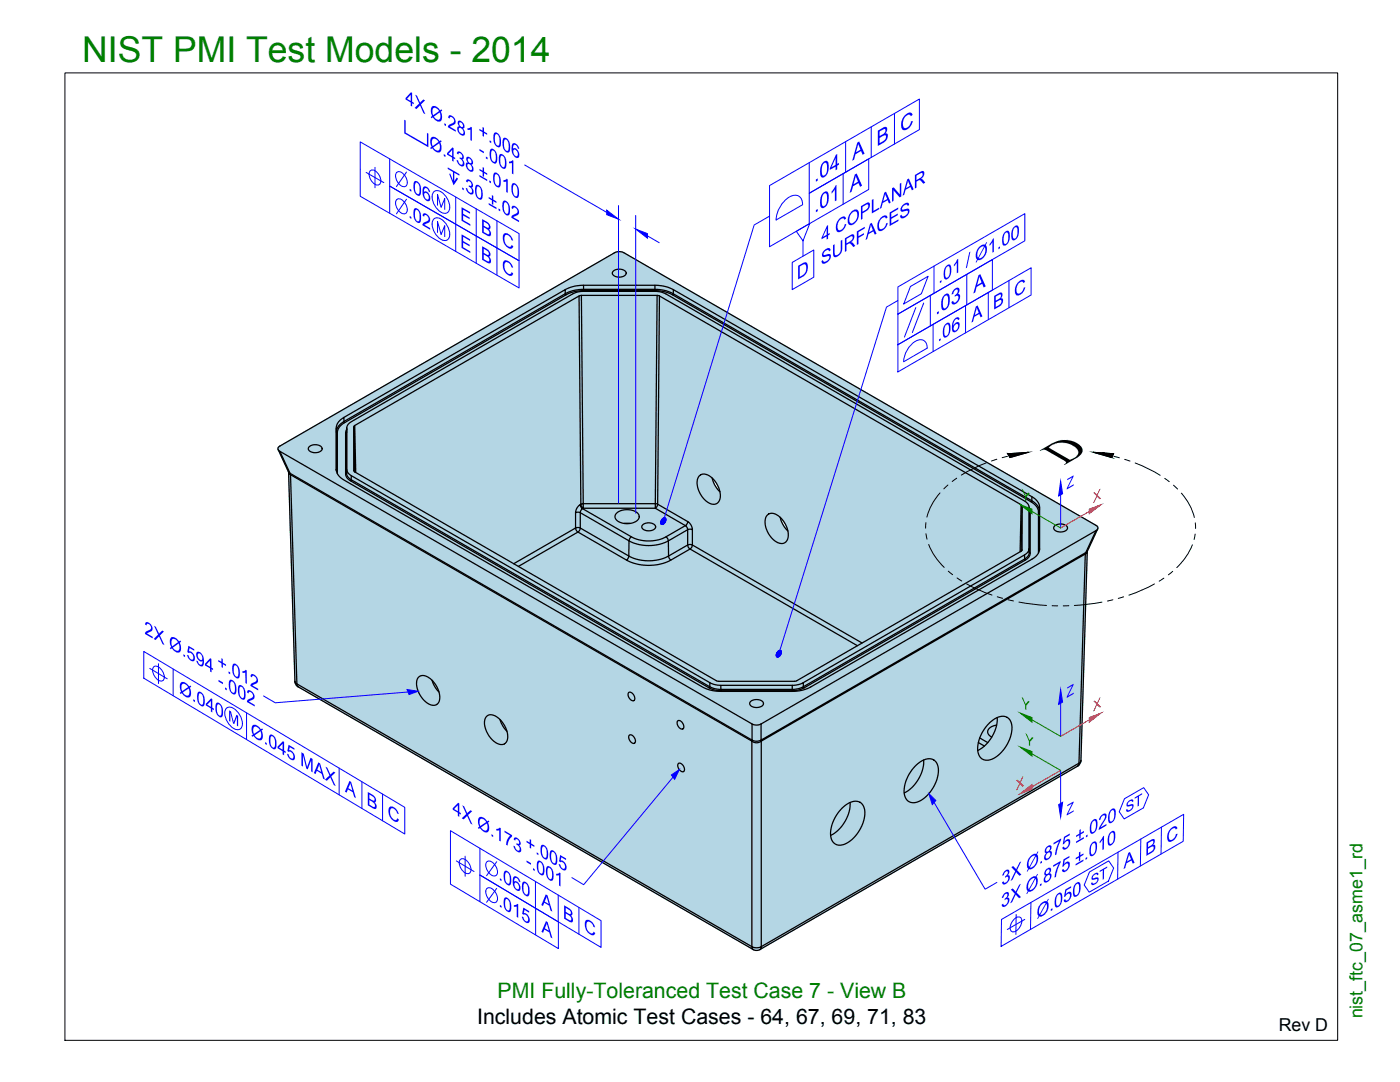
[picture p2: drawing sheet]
<svg xmlns="http://www.w3.org/2000/svg" width="279mm" height="216mm" viewBox="0 0 279 216" stroke-linecap="round" stroke-linejoin="round" font-family="sans-serif">
<!-- layer: Hat -->
<g fill="#b4d6e4" stroke="#b4d6e4" stroke-width=".2">
<path d="M150.8 189.6h.4z"/>
<path d="M123.5 50.2h.3zM123.4 50.2h.4z"/>
<path d="M123.4 50.2h.5zM123.3 50.2h.6z"/>
<path d="M123.3 50.2h.7zM123.2 50.2h.8z"/>
<path d="M123.2 50.2l.9 .1zM123.1 50.3h1z"/>
<path d="M123.1 50.3h1.1zM123 50.3h1.2z"/>
<path d="M123 50.3h1.3zM122.9 50.3h1.4z"/>
<path d="M122.9 50.3l1.5 .1zM122.8 50.4h1.6z"/>
<path d="M122.8 50.4h1.7zM122.7 50.4h1.8z"/>
<path d="M122.7 50.4l68.6 38.6-66.8-38.6zM55.9 89l66.8-38.6 68.6 38.6z"/>
<path d="M55.9 89l135.5 .1zM55.8 89.1h135.6z"/>
<path d="M55.8 89.1h135.7zM55.7 89.1h135.8z"/>
<path d="M55.7 89.1l135.9 .1zM55.6 89.2h136z"/>
<path d="M55.6 89.2h136.1zM55.6 89.2h136.1z"/>
<path d="M55.6 89.2l136.2 .1zM55.6 89.2l136.2 .1z"/>
<path d="M55.5 89.3h136.4zM55.5 89.3h136.4z"/>
<path d="M55.5 89.3l136.5 .1zM55.5 89.3l136.5 .1z"/>
<path d="M55.5 89.4l136.6 .1zM55.5 89.4l136.6 .1z"/>
<path d="M55.5 89.5h136.7zM55.5 89.5h136.7z"/>
<path d="M55.5 89.5l136.8 .1zM55.5 89.5l136.8 .1z"/>
<path d="M55.5 89.6l137 .1zM55.5 89.6l137 .1z"/>
<path d="M55.5 89.7h137.1zM55.5 89.7h137.1z"/>
<path d="M55.5 89.7l144.8 4.5-7.7-4.5zM55.5 89.7l144.8 4.5h-142.7z"/>
<path d="M57.6 94.2l144.8 1.2-2.1-1.2zM57.6 94.2l144.8 1.2h-144.8z"/>
<path d="M142.1 95.4l60.5 .1-.2-.1zM142.1 95.4l60.5 .1h-60.3z"/>
<path d="M57.6 95.4l84.6 .1-.1-.1zM57.6 95.4l84.6 .1h-84.6z"/>
<path d="M142.3 95.5l60.5 .1-.2-.1zM142.3 95.5l60.5 .1h-60.4z"/>
<path d="M57.6 95.5l84.6 .2v-.2zM57.6 95.5l84.6 .2h-84.6z"/>
<path d="M142.4 95.6l60.6 .2-.2-.2zM142.4 95.6l60.6 .2h-60.5z"/>
<path d="M57.6 95.7l84.7 .2-.1-.2zM57.6 95.7l84.7 .2h-84.7z"/>
<path d="M142.5 95.8l60.8 .1-.3-.1zM142.5 95.8l60.8 .1h-60.7z"/>
<path d="M142.6 95.9l60.9 .1-.2-.1zM142.6 95.9l60.9 .1h-60.8z"/>
<path d="M57.6 95.9l84.7 .2v-.2zM57.6 95.9l84.7 .2h-84.6z"/>
<path d="M142.7 96l61.1 .2-.3-.2zM142.7 96l61.1 .2h-61z"/>
<path d="M57.7 96.1l84.7 .1-.1-.1zM57.7 96.1l84.7 .1h-84.7z"/>
<path d="M142.8 96.2l61.2 .1-.2-.1zM142.8 96.2l61.2 .1h-61.1z"/>
<path d="M57.7 96.2l84.8 .2-.1-.2zM57.7 96.2l84.8 .2h-84.8z"/>
<path d="M142.9 96.3l61.4 .2-.3-.2zM142.9 96.3l61.4 .2h-61.3z"/>
<path d="M57.7 96.4l84.8 .2v-.2zM57.7 96.4l84.8 .2h-84.8z"/>
<path d="M143 96.5l61.5 .1-.2-.1zM143 96.5l61.5 .1h-61.4z"/>
<path d="M57.7 96.6l84.9 .1-.1-.1zM57.7 96.6l84.9 .1h-84.9z"/>
<path d="M143.1 96.6l61.7 .2-.3-.2zM143.1 96.6l61.7 .2h-61.6z"/>
<path d="M57.7 96.7l85 .2-.1-.2zM57.7 96.7l85 .2h-85z"/>
<path d="M143.2 96.8l61.9 .2-.3-.2zM143.2 96.8l61.9 .2h-61.8z"/>
<path d="M57.7 96.9l85.1 .1-.1-.1zM57.7 96.9l85.1 .1h-85.1z"/>
<path d="M143.3 97l62.1 .1-.3-.1zM143.3 97l62.1 .1h-62z"/>
<path d="M57.7 97l85.2 .2-.1-.2zM57.7 97l85.2 .2h-85.2z"/>
<path d="M143.4 97.1l62.3 .2-.3-.2zM143.4 97.1l62.3 .2h-62.3z"/>
<path d="M57.7 97.2l85.3 .1-.1-.1zM57.7 97.2l85.3 .1h-85.3z"/>
<path d="M143.4 97.3l62.6 .2-.3-.2zM143.4 97.3l62.6 .2h-62.5z"/>
<path d="M57.7 97.3l85.4 .2-.1-.2zM57.7 97.3l85.4 .2h-85.4z"/>
<path d="M57.7 97.5l85.5 .1-.1-.1zM57.7 97.5l85.5 .1h-85.5z"/>
<path d="M143.5 97.5l62.8 .1-.3-.1zM143.5 97.5l62.8 .1h-62.8z"/>
<path d="M57.7 97.6l85.6 .2-.1-.2zM57.7 97.6l85.6 .2h-85.6z"/>
<path d="M143.5 97.6l63.1 .2-.3-.2zM143.5 97.6l63.1 .2h-63z"/>
<path d="M57.7 97.8l85.7 .1-.1-.1zM57.7 97.8l85.7 .1h-85.7z"/>
<path d="M143.6 97.8l63.3 .2-.3-.2zM143.6 97.8l63.3 .2h-63.3z"/>
<path d="M57.7 97.9l85.9 .1-.2-.1zM57.7 97.9l85.9 .1h-85.9z"/>
<path d="M143.6 98l63.5 .1-.2-.1zM143.6 98l63.5 .1h-63.4z"/>
<path d="M57.7 98l86 .1-.1-.1zM57.7 98l86 .1h-86z"/>
<path d="M57.7 98.1l158.2 5.1-8.8-5.1zM57.7 98.1l158.2 5.1h-158z"/>
<path d="M155.7 103.2l60.4 .1-.2-.1zM155.7 103.2l60.4 .1h-60.3z"/>
<path d="M57.9 103.2l97.8 .2v-.2zM57.9 103.2l97.8 .2h-97.8z"/>
<path d="M155.8 103.3l60.6 .2-.3-.2zM155.8 103.3l60.6 .2h-60.5z"/>
<path d="M57.9 103.4l97.9 .2-.1-.2zM57.9 103.4l97.9 .2h-97.9z"/>
<path d="M155.9 103.5l60.7 .1-.2-.1zM155.9 103.5l60.7 .1h-60.5z"/>
<path d="M57.9 103.6l97.9 .1v-.1zM57.9 103.6l97.9 .1h-97.9z"/>
<path d="M156.1 103.6l60.7 .1-.2-.1zM156.1 103.6l60.7 .1h-60.6z"/>
<path d="M156.2 103.7l60.9 .2-.3-.2zM156.2 103.7l60.9 .2h-60.8z"/>
<path d="M57.9 103.7l98 .2-.1-.2zM57.9 103.7l98 .2h-98z"/>
<path d="M156.3 103.9l61 .1-.2-.1zM156.3 103.9l61 .1h-60.9z"/>
<path d="M57.9 103.9l98 .2v-.2zM57.9 103.9l98 .2h-98z"/>
<path d="M156.4 104l61.2 .2-.3-.2zM156.4 104l61.2 .2h-61.1z"/>
<path d="M57.9 104.1l98.1 .1-.1-.1zM57.9 104.1l98.1 .1h-98.1z"/>
<path d="M156.5 104.2l61.3 .1-.2-.1zM156.5 104.2l61.3 .1h-61.2z"/>
<path d="M57.9 104.2l98.2 .2-.1-.2zM57.9 104.2l98.2 .2h-98.2z"/>
<path d="M156.6 104.3l61.5 .2-.3-.2zM156.6 104.3l61.5 .2h-61.4z"/>
<path d="M57.9 104.4l98.3 .1-.1-.1zM57.9 104.4l98.3 .1h-98.3z"/>
<path d="M156.7 104.5l61.7 .1-.3-.1zM156.7 104.5l61.7 .1h-61.6z"/>
<path d="M57.9 104.5l98.4 .2-.1-.2zM57.9 104.5l98.4 .2h-98.4z"/>
<path d="M156.8 104.6l61.9 .2-.3-.2zM156.8 104.6l61.9 .2h-61.9z"/>
<path d="M156.8 104.8h61.9zM156.8 104.8h61.9z"/>
<path d="M57.9 104.7l98.5 .2-.1-.2zM57.9 104.7l98.5 .2h-98.5z"/>
<path d="M156.9 104.8l61.9 .1zM156.9 104.8l61.9 .1z"/>
<path d="M156.9 104.9h62zM156.9 104.9h62z"/>
<path d="M156.9 104.9l62 .1zM156.9 104.9l62 .1z"/>
<path d="M156.9 105h62zM156.9 105h62z"/>
<path d="M57.9 104.9l98.6 .1-.1-.1zM57.9 104.9l98.6 .1h-98.6z"/>
<path d="M156.9 105h62.1zM156.9 105h62.1z"/>
<path d="M157 105l62 .1zM157 105l62 .1z"/>
<path d="M157 105.1h62zM157 105.1h62z"/>
<path d="M157 105.1l62.1 .1zM157 105.1l62.1 .1z"/>
<path d="M57.9 105l98.7 .2-.1-.2zM57.9 105l98.7 .2h-98.7z"/>
<path d="M157 105.2h62.1zM157 105.2h62.1z"/>
<path d="M157 105.2l62.1 .1zM157 105.2l62.1 .1z"/>
<path d="M157 105.3h62.1zM157 105.3h62.1z"/>
<path d="M57.9 105.2l98.8 .1-.1-.1zM57.9 105.2l98.8 .1h-98.8z"/>
<path d="M157 105.3l62.1 .1zM157 105.3l62.1 .1z"/>
<path d="M157.1 105.4h62zM157.1 105.4h62z"/>
<path d="M57.9 105.3l98.9 .2-.1-.2zM57.9 105.3l98.9 .2h-98.9z"/>
<path d="M157.1 105.4h62zM157.1 105.4l62 .1z"/>
<path d="M157.1 105.5h62zM157.1 105.5h62z"/>
<path d="M157.1 105.5h62zM157.1 105.5h62z"/>
<path d="M57.9 105.5l99 .1-.1-.1zM57.9 105.5l99 .1h-99z"/>
<path d="M157.1 105.5h62zM157.1 105.5l61.9 .1z"/>
<path d="M57.9 105.6l99.1 .1-.1-.1zM57.9 105.6l99.1 .1h-99.1z"/>
<path d="M157.2 105.6l61.8 .2v-.2zM157.2 105.6l61.8 .2h-61.8z"/>
<path d="M57.9 105.7l99.2 .1-.1-.1zM57.9 105.7l99.2 .1h-99.2z"/>
<path d="M157.2 105.8l61.7 .2 .1-.2zM157.2 105.8l61.7 .2h-61.7z"/>
<path d="M57.9 105.8l99.3 .2-.1-.2zM57.9 105.8l99.3 .2h-99.3z"/>
<path d="M57.9 106l159.1 4 1.9-4zM57.9 106l159.1 4h-158.9z"/>
<path d="M58.1 110l158.1 25.9 .8-25.9zM58.1 110l158.1 25.9h-157.3z"/>
<path d="M58.9 135.9l157.3 .2v-.2zM58.9 135.9l157.3 .2h-157.3z"/>
<path d="M58.9 136.1l157.3 .1v-.1zM58.9 136.1l157.3 .1h-157.3z"/>
<path d="M58.9 136.2l157.3 .1v-.1zM58.9 136.2l157.3 .1h-157.3z"/>
<path d="M58.9 136.3l157.3 .1v-.1zM58.9 136.3l157.3 .1h-157.3z"/>
<path d="M58.9 136.4h157.3zM58.9 136.4l157.3 .1z"/>
<path d="M59 136.5l157.2 .1v-.1zM59 136.5l157.2 .1h-157.2z"/>
<path d="M59 136.6l157.2 .1zM59 136.6l157.2 .1z"/>
<path d="M59.1 136.7l157.1 .1zM59.1 136.7l157.1 .1z"/>
<path d="M59.2 136.8h157zM59.2 136.8l157 .1z"/>
<path d="M59.2 136.9h157zM59.2 136.9h157z"/>
<path d="M59.3 136.9l156.9 .1zM59.3 136.9l156.9 .1z"/>
<path d="M59.4 137l156.8 .1zM59.4 137l156.8 .1z"/>
<path d="M59.5 137.1l156.2 14.7 .5-14.7zM59.5 137.1l156.2 14.7h-130.7z"/>
<path d="M85 151.8l130.7 .1v-.1zM85 151.8l130.7 .1h-130.5z"/>
<path d="M85.2 151.9l130.5 .1v-.1zM85.2 151.9l130.5 .1h-130.3z"/>
<path d="M85.4 152l130.3 .1v-.1zM85.4 152l130.3 .1h-130.1z"/>
<path d="M85.6 152.1l130 .1 .1-.1zM85.6 152.1l130 .1h-129.8z"/>
<path d="M85.8 152.2l129.8 .1v-.1zM85.8 152.2l129.8 .1h-129.7z"/>
<path d="M85.9 152.3h129.7zM85.9 152.3l129.6 .1z"/>
<path d="M86.1 152.4h129.4zM86.1 152.4l129.4 .1z"/>
<path d="M86.3 152.5h129.2zM86.3 152.5l129.1 .1z"/>
<path d="M86.4 152.6h129zM86.4 152.6l128.9 .1z"/>
<path d="M86.6 152.7h128.7zM86.6 152.7l128.6 .1z"/>
<path d="M86.7 152.8h128.5zM86.7 152.8h128.5z"/>
<path d="M86.8 152.8h128.4zM86.8 152.8l128.3 .1z"/>
<path d="M86.9 152.9l64.8 36.6 63.4-36.6zM86.9 152.9l64.8 36.6h-1.4z"/>
<path d="M150.3 189.5h1.4zM150.3 189.5h1.2z"/>
<path d="M150.4 189.5h1.1zM150.4 189.5l1 .1z"/>
<path d="M150.5 189.6h.9zM150.5 189.6h.8z"/>
<path d="M150.6 189.6h.7zM150.6 189.6h.6z"/>
<path d="M150.8 189.6l.3 .1zM150.9 189.7h.2z"/>
</g>
<!-- layer: PV-2EA8 -->
<g fill="none" stroke="#000" stroke-width=".25">
<path d="M112.8 57.8a7.6 7.6 0 0 1 3.7-.9h14.2v1.1M112.9 58.8l-.1-.2v-.8l-44.2 25.5M115.6 59.1l-44.8 25.8M116 58.9l-.4 .2 .3 41.5-.1 .1M116 58.9h15.1M116 58.9l.4 41.6h14.4M116.5 58v-.3a7.5 7.5 0 0 0-3.7 .9l-44.2 25.5v-.8a2.61 2.61 0 0 0-1.5 2.9l.2 .2M116.5 56.9v.8h14.2a5.6 5.6 0 0 1 3.6 1l-.1 .1M122.4 54.1a1.82 1.82 0 0 1 2.6 .3 1.3 1.3 0 0 1-1.9 .8 .72 .72 0 0 1-.7-.3 .72 .72 0 0 1 0-.8zM130.7 56.9a7.6 7.6 0 0 1 3.7 .9l71.5 41.3v.8M131.6 59.1l-.5-.2-.3 41.6M131.6 59.1l72.2 41.6"/>
<path d="M131.6 59.1l-.4 41.5 6.1 3.5M134.4 57.8v.8l71.5 41.3a2.65 2.65 0 0 1 1.5 2.1l.1-.8M55.5 89.7l2.1 4.6M55.9 90.1l94.2 54.4M57.6 94.1l.3 .3-2-4.3a.55 .55 0 0 1-.4-.6 .55 .55 0 0 1 .4-.5l66.8-38.6a2.04 2.04 0 0 1 1.8 0l94.2 54.4a.55 .55 0 0 1 .4 .6 .55 .55 0 0 1-.4 .5l-2 4.4 .3-.4M57.6 94.3l.3 .4M57.6 94.3l1.3 41.6 .6 1.2M57.9 94.4v.3l92.2 53.2v41l-90.9-52.4zM57.9 94.5l92.1 53.1 .1 .3M61.7 89.1a1.71 1.71 0 0 1 2.6 .4 1.6 1.6 0 0 1-2.8 0zM67.1 85.4v8.2M67.1 93.8v-.2a2.58 2.58 0 0 0 1.5 2.2l71.6 41.3a7.3 7.3 0 0 0 3.7 .9h14.2a7.6 7.6 0 0 0 3.7-.9l44.1-25.5a2.62 2.62 0 0 0 1.6-2.1"/>
<path d="M67.3 94.5v-8.1a2.47 2.47 0 0 1 1.5-2.1l44.1-25.5a7.1 7.1 0 0 1 3.6-.8h14.2a7.4 7.4 0 0 1 3.5 .8l71.6 41.3a2.58 2.58 0 0 1 1.4 2.1v8.1M68.8 84.3l-.2-.2a2.68 2.68 0 0 0-1.5 2.1v7.8M69 94.6v-8.2l.2-.2 .2-1.4 .7-.6 44.4-25.7 .9-.3 1.1-.1 14.9 .1 1.5 .5 71.8 41.4 .4 .4 .3 .5v8.5M69.2 94.4l.3 .8 .6 .5M69.2 94.4l-.1 .2a1.13 1.13 0 0 0 .8 1.3M69.2 85.7l-.2 .7M69.2 85.4v8.2l.3 .8 .6 .5v.8M69.2 93.6v.8M69.2 85.4v9M70.1 95.7l-.2 .2 71.6 41.4M70.1 95.7l71.6 41.3M70.1 94.9l71.6 41.3 .8 .4 1.4 .2v.8"/>
<path d="M70.6 85.2v8.7l.2 .3M70.8 94.2l-.2-9 .2-.3 .2 9.4M70.8 94.2l72.5 41.7h15.6l44.9-25.9M139.5 95a1.87 1.87 0 0 1 2.8 .5 4.4 4.4 0 0 1 1.2 4.5 1.63 1.63 0 0 1-2.6-.1 4.4 4.4 0 0 1-1.5-4.7zM142.1 95.4a5.3 5.3 0 0 0 1.6 2.7M205.9 99.1a2.66 2.66 0 0 1 1.6 2.1v8.4M114.9 102.3v3.1l-12.4 7.1M115.5 100.9l.3-.2 .1 .4 .4 .4-.4 .3-.1 .5-.5-.1-.4 .1 .1-.6zM115.8 105.4l-.1 .4-.4 .4-11.8 6.8M115.8 105.4l-.1-.1a.68 .68 0 0 0-.8 .2l.4 .7 9.7 5.6M115.8 105.4v-3.1l9.7 5.6M115.8 105.4l9.7 5.5"/>
<path d="M115.9 100.6l.5-.1v.9l-.3-.3zM116.4 101.4l-.1 .1 9.7 5.6-.3 .4-.2 .4M116.4 101.4h14.4l6 3.5M123.1 102.4a3.3 3.3 0 0 1 4.4 .3 1.25 1.25 0 0 1-1.1 1.6 3.1 3.1 0 0 1-3.6-.8l-.1-.6zM124.6 104.5h1.1M125.5 110.9a8.7 8.7 0 0 0 7.9 0M125.5 110.9l-.1 .5-.4 .4a9.7 9.7 0 0 0 8.9 0M125.5 107.9a8.7 8.7 0 0 0 7.9 0M125.5 107.9v3M126 107.1a8.1 8.1 0 0 0 7 .1l.4 .7M128.3 104.7a1.8 1.8 0 0 1 2.5 .3 1.3 1.3 0 0 1-1.8 .9 .73 .73 0 0 1-.8-.4 .73 .73 0 0 1 .1-.8zM130.8 100.5a.33 .33 0 0 1 .5 .1 .33 .33 0 0 1-.2 .5l-.3 .3z"/>
<path d="M133.4 107.9v3M133.4 107.9l3.8-2.2v3l-3.8 2.2M133.4 110.9l.2 .5 .3 .4 3.8-2.2 33.4 19.2M136.8 104.9l-3.9 2.2M137.2 108.7h.4a.36 .36 0 0 1 .5 0 .36 .36 0 0 1-.1 .5 .4 .4 0 0 1-.5 .3 .4 .4 0 0 1-.2-.5zM137.3 104.1a2.03 2.03 0 0 1 .9 1.6l-.4-.1-.6 .1-.1-.5-.3-.3 .3-.4zM138.2 108.7l33.8 19.6M138.2 105.7v3M153.1 102.9a1.69 1.69 0 0 1 2.5 .2 4.4 4.4 0 0 1 1.5 4.7 1.64 1.64 0 0 1-2.7 0 4.4 4.4 0 0 1-1.5-4.8zM155.7 103.2a5.5 5.5 0 0 0 1.5 2.8M204 101l-.2-.3-.2 9.4M204 101v8.7l-.2 .3"/>
<path d="M204 101l-.2 9M204.5 111.5v-.8l-44.2 25.5M204.5 111.5l-44.2 25.5v-.8l-.8 .4-1 .1-14.6 .1M204.6 111.8l-44.1 25.5M205.4 110.3v-.8l-.2 .6-.7 .6M205.4 110.3l-.2 .6-.7 .6M205.4 102v8.3M205.6 110.4a1.4 1.4 0 0 1-1.1 1.3v-.2M205.6 102.2v8.2l-.2-.1M207.2 102.2l.2-.2v7.8M210.5 104.9a1.83 1.83 0 0 1 2.5 .3 1.28 1.28 0 0 1-1.8 .9 .74 .74 0 0 1-.8-.3 .74 .74 0 0 1 .1-.9zM216.6 110.5l-1.3 41.8-63.4 36.6 .1-41.3"/>
<path d="M216.6 110.3v.2M217 110.1l-.4 .4M217 109.9l-1.3 41.9M218.7 105.9l-66.8 38.6M219.1 105.5l-2.1 4.4M58.8 135.9a1.33 1.33 0 0 0 .7 1.1M59.5 137.1l90.8 52.4M83.6 135.1a2.14 2.14 0 0 1 2.8 .8 4.1 4.1 0 0 1 1 4.4 1.82 1.82 0 0 1-2.7-.4 4.2 4.2 0 0 1-1.3-4.7zM86.2 135.7a5.6 5.6 0 0 0 1.4 2.4M125.5 138.2a1.08 1.08 0 0 1 1 1.6 1.15 1.15 0 0 1-1-1.6zM141.7 137l.8 .4 1.4 .2M141.7 137l-.2 .3 .6 .2 1.8 .3"/>
<path d="M141.7 136.2v.8M149.8 140a1.83 1.83 0 0 1 2.6 .2 1.29 1.29 0 0 1-1.9 .9 .74 .74 0 0 1-.7-.3 .74 .74 0 0 1 0-.8zM158.1 136.8v.8h-14.2M160.5 137.3l-1.3 .4-1.1 .1h-14.2v-.2M160.5 137.3l-.2-.3-.8 .4-1.4 .2v.2M97.2 142.9a2.13 2.13 0 0 1 2.8 .9 4.1 4.1 0 0 1 1 4.3 1.63 1.63 0 0 1-2.4-.2 4.5 4.5 0 0 1-1.7-4.7zM99.8 143.6a5.7 5.7 0 0 0 1.4 2.3M125.6 146.7a1.08 1.08 0 0 1 1 1.6 1.15 1.15 0 0 1-1-1.6zM135.3 143.8a1.09 1.09 0 0 1 1 1.6 1.13 1.13 0 0 1-1-1.6zM135.4 152.3a1.08 1.08 0 0 1 1 1.7 1.15 1.15 0 0 1-1-1.7zM150 147.6l.1 .3M150.1 147.9h.1"/>
<path d="M150.1 144.5a1.93 1.93 0 0 0 1.8 0v3.2a1.85 1.85 0 0 1-1.8 0zM150.1 147.9a1.47 1.47 0 0 0 1.8 0M152 147.6l64.6-37.3v.2l-64.7 37.4zM182.6 153a3.4 3.4 0 0 1 3.7-1.4 3.1 3.1 0 0 1 .8 3.6 7 7 0 0 1-4.4 4.9 1.91 1.91 0 0 1-2.3-2.2 7.6 7.6 0 0 1 2.2-4.9zM184.3 151.7a7.5 7.5 0 0 1-3.9 6.5M195.3 148.2l1.2 .7M195.5 147.2l1.6 1M197.5 144.2a2.96 2.96 0 0 1 3.7-.9 3.5 3.5 0 0 1 .4 3.8 6.8 6.8 0 0 1-4.2 4.6 1.91 1.91 0 0 1-2.3-2.3 7.8 7.8 0 0 1 2.4-5.2zM198.9 144.7a1.73 1.73 0 0 0-1.8 1.5l.3 .5 .5 .4M199 143.2a7.5 7.5 0 0 1-3.9 6.5M215.1 152.9l-63.4 36.6 .2-.6a2.06 2.06 0 0 1-1.8 0l.2 .6M215.7 151.8a1.33 1.33 0 0 1-.7 1.1"/>
<path d="M215.7 151.8l-.6 1.1M167.9 161.4a3.4 3.4 0 0 1 3.8-1.3 3.1 3.1 0 0 1 .7 3.6 6.6 6.6 0 0 1-4.7 4.9 1.94 1.94 0 0 1-2-2.2 7.6 7.6 0 0 1 2.2-5zM169.7 160.1a7.5 7.5 0 0 1-3.9 6.6M151.6 189.5a1.33 1.33 0 0 1-1.3 0"/>
</g>
<!-- layer: Ano Green -->
<path d="M203.9 97.5l.2 .2 .6 1.2 .5-.6 .3 .1-.7 .8v.9l-.2-.2v-.8z" fill="#008000"/>
<!-- layer: ANO -->
<path d="M211.7 96l.4 2.5-.8 .5z" fill="#00f" stroke="#00f" stroke-width=".2"/>
<path d="M211.7 98.7v6.7" fill="none" stroke="#00f" stroke-width=".2"/>
<!-- layer: Ano Red -->
<path d="M217.4 102l-5.7 3.4" fill="none" stroke="#ff3f00" stroke-width=".2"/>
<path d="M218.2 98.3l.2-.1 .5 .5 .5-1.1 .3-.1-.6 1.3 .7 .7-.3 .1-.6-.5-.5 1.1-.3 .2 .7-1.5z" fill="#ff3f00"/>
<!-- layer: Ano Green -->
<path d="M205.9 102l5.8 3.4" fill="none" stroke="#008000" stroke-width=".2"/>
<!-- layer: ANO -->
<g fill="none" stroke="#00f" stroke-width=".2">
<path d="M73.1 34.4l3.5 2M73.9 34.1a1.43 1.43 0 0 1 1.9 1.1 1.27 1.27 0 0 1-.3 1.7 2.05 2.05 0 0 1-1.6-2.8zM74.8 33.4v4.1M77.8 31.7v5.4l25.8 14.9v5.5l-31.7-18.3v-10.9l31.7 18.3v5.4l-25.8-14.9v5.4M79.2 34.4a1.43 1.43 0 0 1 1.9 1.1 1.27 1.27 0 0 1-.3 1.7 2.05 2.05 0 0 1-1.6-2.8zM79.2 39.8a1.43 1.43 0 0 1 1.9 1.1 1.27 1.27 0 0 1-.3 1.8 2.05 2.05 0 0 1-1.6-2.9zM81.1 34.3l-2 2.9M81.1 39.8l-2 2.9M86.5 38.4a1.25 1.25 0 0 1 2 .2 3.3 3.3 0 0 1 1 3.6 1.25 1.25 0 0 1-2-.2 3.3 3.3 0 0 1-1-3.6zM104.7 32.9l16.4 9.5M86.5 43.8a1.25 1.25 0 0 1 2 .2 3.3 3.3 0 0 1 1 3.6 1.25 1.25 0 0 1-2-.2 3.3 3.3 0 0 1-1-3.6zM123.4 41v59.4"/>
<path d="M126.9 43v59.4M129.2 47.1l2.4 1.3M158.1 52.4l4.3-2.5v5.4l-4.3 2.5zM179.2 57.3l25.3-14.7v5.5l-25.3 14.6zM181.7 57.2l3.5-2.1-1.3 3.5-3.5 2zM179.2 68.8l26.6-15.4v5.5l-26.6 15.3zM180.3 72.2a4.9 4.9 0 0 1 2.9-4.3 1.38 1.38 0 0 1 1.8 1.6l-4.6 2.7M186.2 64.7v5.4M28.7 130l52.1 31.1v5.3l-52.1-31.1zM34.6 133.5v5.3M49.2 142.2v5.4M134.3 155.1l-17.8 21.4-2.4-1.4"/>
<path d="M91.1 171.8l3.5 2.1M91.9 171.5a1.47 1.47 0 0 1 1.9 1.1 1.22 1.22 0 0 1-.3 1.7 2.07 2.07 0 0 1-1.6-2.8zM92.8 170.8v4M95.8 169.3v5.3l15.6 9.4v5.3l-21.5-12.9v-10.6l30.1 17.9v5.3l-24.2-14.4v5.3M97.2 172a1.47 1.47 0 0 1 1.9 1.1 1.22 1.22 0 0 1-.3 1.7 2.07 2.07 0 0 1-1.6-2.8zM97.2 177.3a1.47 1.47 0 0 1 1.9 1.1 1.22 1.22 0 0 1-.3 1.7 2.07 2.07 0 0 1-1.6-2.8zM99.1 171.9l-2 2.8M99.1 177.3l-2 2.8"/>
</g>
<g fill="#00f" stroke="#00f" stroke-width=".2">
<path d="M134 154.6l1.6-1-1 1.9z"/>
<path d="M126.9 45.7l2.3 .9v.9z"/>
<path d="M121.1 41.9l2.3 1.8-2.3-.9z"/>
</g>
<!-- layer: 0 -->
<g fill="none" stroke="#00f" stroke-width=".2">
<path d="M153.6 43.1l-3.1 1.8-17.9 58.4M179.2 60l-2.3 1.3-21.3 68.5M131.9 104.3l.5-.3-.5 .4zM131.9 104.2l.5-.2-.5 .3zM131.9 104.4l.5-.4-.5 .5zM131.9 104h.5l-.5 .2zM131.9 103.9l.5 .1h-.5zM132 103.8l.4 .2-.5-.1zM132.1 103.6l.3 .4-.4-.2zM132.2 103.5l.1-.1 .1 .6zM132.2 103.5l.2 .5-.3-.4zM132.3 103.4h.1v.6z"/>
<path d="M132.4 104l-.2 .7zM132.4 104l-.1 .7zM132.4 104l.1 .5-.1 .1zM132.4 104l.2 .4-.1 .1zM132.4 104l.3 .3-.1 .1zM132.4 104l.4 .2-.1 .1zM132.4 104l.4 .1v.1zM132.4 104h.5l-.1 .1zM132.4 104l.5-.2v.2zM132.4 104l.5-.3v.1zM132.4 104l.5-.4zM132.4 104l-.5 .6z"/>
<path d="M132.4 104l-.4 .6zM132.4 104l-.3 .7zM132.4 103.4l.1-.1-.1 .7zM132.5 103.3h.1l-.2 .7zM132.6 103.3l-.2 .7zM132.7 103.3l-.3 .7zM132.8 103.3l-.4 .7zM132.8 103.4l-.4 .6zM132.9 103.5l-.5 .5zM154.9 130.7l.5-.3-.5 .4zM154.9 130.6l.5-.2-.5 .3zM154.9 130.8l.5-.4z"/>
<path d="M154.9 130.5l.5-.1-.5 .2zM155 130.3l.4 .1-.5 .1zM155.1 130.2l.3 .2-.4-.1zM155.1 130.1l.3 .3-.3-.2zM155.2 130l.1-.1 .1 .5zM155.2 130l.2 .4-.3-.3zM155.3 129.9l.1-.1v.6zM155.4 130.4l-.2 .7zM155.4 130.4l-.1 .7zM155.4 130.4l.1 .6-.1 .1zM155.4 130.4l.2 .5-.1 .1zM155.4 130.4l.3 .4-.1 .1z"/>
<path d="M155.4 130.4l.4 .3-.1 .1zM155.4 130.4l.5 .1-.1 .2zM155.4 130.4h.5v.1zM155.4 130.4l.5-.1v.1zM155.4 130.4l.6-.3-.1 .2zM155.4 130.4l.5-.4zM155.4 130.4l-.4 .6zM155.4 130.4l-.4 .7zM155.4 130.4l-.3 .7zM155.4 129.8h.1l-.1 .6zM155.5 129.8h.1l-.2 .6zM155.6 129.8l-.2 .6z"/>
<path d="M155.7 129.8l-.3 .6zM155.8 129.8l-.4 .6zM155.9 129.9l-.5 .5z"/>
</g>
<!-- layer: ANO -->
<path d="M91.3 30.3h.6l.6 .7 .1 .5-.4 .3 .4 .5 .1 .5-.3 .4-.7-.2-.5-.8-.1-.3 .3 .1 .4 .8 .4 .1 .1-.2-.1-.7-.5-.3v-.3h.5v-.4l-.4-.4h-.2l-.1 .2-.3-.2z" fill="#00f"/>
<path d="M81.4 138.1l-26.5 2.1-2.3-1.3M186.4 160.1l10.2 17.3 2.3-1.3" fill="none" stroke="#00f" stroke-width=".2"/>
<path d="M81.2 137.6l2.3 .3-1.9 .7z" fill="#00f" stroke="#00f" stroke-width=".2"/>
<g fill="#00f">
<path d="M219.7 162.8l.8-.5 .3 .2v.4l-.3 .7-.8 1.5 1.1-.7v.3l-1.5 .9 .1-.6 1.1-2-.1-.3-.3 .1-.4 .3-.1 .4-.3 .2z"/>
<path d="M221.7 161.6l.5-.3 .3 .1 .2 .5v.7l-.4 1.1-.3 .4-.5 .2-.3-.3-.1-1 .3-.9zM221.8 161.8l-.3 .4-.1 .6 .1 .8 .2 .3 .5-.4 .2-.8-.1-.9-.2-.2z"/>
</g>
<path d="M185.4 158.4l1.4 1.3-.7 .8z" fill="#00f" stroke="#00f" stroke-width=".2"/>
<path d="M224.4 159.4l3.9-2.2 .9 1.4-1 2.6-3.9 2.2-.9-1.4zM199.9 183.5l36.3-21-.1 5.4-36.3 20.9zM202.4 183.4a.85 .85 0 0 1 1.5 0 2.19 2.19 0 0 1-1.8 2.5 1.41 1.41 0 0 1 0-2.1zM202.8 182.5l-.1 4M204.5 183.5l-3.5 2M205.7 180.1v5.4" fill="none" stroke="#00f" stroke-width=".2"/>
<!-- layer: Pha -->
<g fill="none" stroke="#000" stroke-width=".2">
<path d="M187.6 98.4a11.5 11.5 0 0 0-2.6 4.8M189.2 96.8l-.8 .7M190.9 95.4l-.9 .7M196.8 92.4l-2.6 1.1-2.3 1.3M198.9 91.6l-1 .4M201.1 91l-1.1 .3M205.2 90.2l-3 .6M222.3 91.1l1.1 .2M224.5 91.7l1 .3M226.6 92.4l2.6 1.1 2.3 1.3M232.5 95.5l.8 .6M234.2 96.8l.8 .8"/>
<path d="M235.8 98.4a11.5 11.5 0 0 1 2.6 4.9M184.8 104.3l-.1 1.1M184.8 106.5l.2 1.1M185.3 108.7a12.8 12.8 0 0 0 3.1 4.5M189.2 114l.9 .7M191 115.3l.9 .6M192.9 116.5l2.4 1.2 2.7 1M199 119.1l1.1 .3M201.2 119.7l1.1 .2M222.1 119.7l-1.1 .2M224.2 119.1l-1 .3M230.4 116.5l-2.4 1.2-2.7 1.1"/>
<path d="M232.3 115.4l-1 .6M234 114l-.8 .7M238 108.7a12.9 12.9 0 0 1-3.1 4.6M238.5 106.6l-.2 1.1M238.5 104.3l.1 1.2M203.3 120.1l5.6 .7M210 120.9h1.1M213.3 120.9h-1.1M219.9 120.1l-5.5 .7"/>
</g>
<!-- layer: Ano 252 -->
<g fill="#000" stroke="#000" stroke-width=".2">
<path d="M201.1 90.5l4.1-.2-3 .8zM201.1 90.5l.4 .8 .7-.2z"/>
<path d="M220.3 90.4l2 .1-.4 .8zM218.2 90.2l3.7 1.1-1.6-.9z"/>
</g>
<path d="M201.1 90.5l4.1-.2-3.7 1zM218.2 90.2l4.1 .3-.4 .8z" fill="none" stroke="#000" stroke-width=".2"/>
<!-- layer: Ano Green -->
<path d="M204.6 146.3l.3 .2 .5 1.2 .6-.6 .3 .1-.7 .8v.9l-.3-.2v-.8z" fill="#008000"/>
<!-- layer: ANO -->
<path d="M211.7 153.7v6.6" fill="none" stroke="#00f" stroke-width=".2"/>
<!-- layer: Ano Red -->
<path d="M211.7 153.7l-5.8 3.3" fill="none" stroke="#ff3f00" stroke-width=".2"/>
<path d="M202.8 155.7l.3-.1 .4 .4 .5-1 .3-.2-.6 1.4 .7 .6-.3 .2-.5-.6-.6 1.2-.3 .2 .7-1.5z" fill="#ff3f00"/>
<!-- layer: Ano Green -->
<path d="M205.9 150.4l5.8 3.3" fill="none" stroke="#008000" stroke-width=".2"/>
<path d="M203.9 139.1l.2 .1 .6 1.3 .5-.6 .3 .1-.7 .8v.9l-.2-.2v-.8z" fill="#008000"/>
<!-- layer: ANO -->
<path d="M211.7 137.6l.4 2.5-.8 .5z" fill="#00f" stroke="#00f" stroke-width=".2"/>
<path d="M211.7 140.3v6.6" fill="none" stroke="#00f" stroke-width=".2"/>
<!-- layer: Ano Red -->
<path d="M217.4 143.6l-5.7 3.3" fill="none" stroke="#ff3f00" stroke-width=".2"/>
<path d="M218.2 139.9l.2-.1 .5 .5 .5-1.1 .3-.1-.6 1.3 .7 .7-.3 .1-.6-.5-.5 1.1-.3 .2 .7-1.5z" fill="#ff3f00"/>
<!-- layer: Ano Green -->
<path d="M205.9 143.6l5.8 3.3" fill="none" stroke="#008000" stroke-width=".2"/>
<!-- layer: ANO -->
<path d="M161.5 38.6l11.9-6.9v6.1l-19.8 11.4v-12.2l29.9-17.2v6.1l-22 12.7v6.1M160.2 40.8a1.61 1.61 0 0 0-.8-1.7 1.61 1.61 0 0 0-1.9 .2 5.9 5.9 0 0 0-2.6 4.6M160.2 40.8l-5.3 3.1M179.2 62.7l18.8-10.9v6.1l-18.8 10.9zM182.8 61.4l-2.3 5.9M184.3 60.5l-2.2 5.9" fill="none" stroke="#00f" stroke-width=".2"/>
<!-- layer: Bdr -->
<path d="M13 14.5h254v193.1h-254z" fill="none" stroke="#000" stroke-width=".2"/>
<text font-size="9.6" x="212.3" y="92.9" transform="rotate(-30 212.3 92.9)">D</text>
<text font-size="7.1" fill="#008000" x="16.4" y="12.4">NIST PMI Test Models - 2014</text>
<g font-size="5.5" fill="#00f">
<text x="80.5" y="26.5" transform="rotate(30 80.5 26.5)">⌴</text>
<text x="89.1" y="36" transform="rotate(30 89.1 36)">↧</text>
</g>
<g font-size="4.8" fill="#00f">
<text x="162.5" y="36.4" transform="rotate(-30 162.5 36.4)">.04 A B C</text>
<text x="162.5" y="42.5" transform="rotate(-30 162.5 42.5)">.01 A</text>
<text x="186.7" y="62.9" transform="rotate(-30 186.7 62.9)">.03 A</text>
</g>
<text font-size="4.3" fill="#008000" x="99.3" y="199.2">PMI Fully-Toleranced Test Case 7 - View B</text>
<text font-size="4.3" x="95.2" y="204.3">Includes Atomic Test Cases - 64, 67, 69, 71, 83</text>
<g font-size="4.2" fill="#00f">
<text x="80.9" y="20.5" transform="rotate(30 80.9 20.5)">4X Ø.281</text>
<text x="95.5" y="27.1" transform="rotate(30 95.5 27.1)">+.006</text>
<text x="95.6" y="30.8" transform="rotate(30 95.6 30.8)">-.001</text>
<text x="81.5" y="37.9" transform="rotate(30 81.5 37.9)">.06</text>
<text x="91.9" y="37.6" transform="rotate(30 91.9 37.6)">.30 ±.02</text>
<text x="81.5" y="43.3" transform="rotate(30 81.5 43.3)">.02</text>
<text x="91.9" y="43.9" transform="rotate(30 91.9 43.9)">E B C</text>
<text x="91.9" y="49.3" transform="rotate(30 91.9 49.3)">E B C</text>
<text x="163.9" y="48.4" transform="rotate(-30 163.9 48.4)">4 COPLANAR</text>
<text x="159" y="55.9" transform="rotate(-30 159 55.9)">D SURFACES</text>
<text x="187.3" y="56.7" transform="rotate(-30 187.3 56.7)">.01 / Ø1.00</text>
<text x="187.1" y="68.3" transform="rotate(-30 187.1 68.3)">.06 A B C</text>
<text x="28.8" y="126.4" transform="rotate(30 28.8 126.4)">2X Ø.594</text>
<text x="43.4" y="133.1" transform="rotate(30 43.4 133.1)">+.012</text>
<text x="43.5" y="136.8" transform="rotate(30 43.5 136.8)">-.002</text>
<text x="35.7" y="138.2" transform="rotate(31 35.7 138.2)">Ø.040</text>
<text x="50.1" y="146.7" transform="rotate(31 50.1 146.7)">Ø.045 MAXA B C</text>
<text x="90.3" y="162.2" transform="rotate(31 90.3 162.2)">4X Ø.173</text>
<text x="104.9" y="169.1" transform="rotate(31 104.9 169.1)">+.005</text>
<text x="105" y="172.8" transform="rotate(31 105 172.8)">-.001</text>
<text x="224.2" y="173.4" transform="rotate(-30 224.2 173.4)">A B C</text>
<text x="99.5" y="175.4" transform="rotate(31 99.5 175.4)">.060 A B C</text>
<text x="99.5" y="180.8" transform="rotate(31 99.5 180.8)">.015 A</text>
<text x="199.8" y="181.3" transform="rotate(-30 199.8 181.3)">3X Ø.875 ±.010</text>
<text x="206.9" y="183.4" transform="rotate(-30 206.9 183.4)">Ø.050</text>
</g>
<text font-size="3.5" fill="#008000" x="271.9" y="203.2" transform="rotate(-90 271.9 203.2)">nist_ftc_07_asme1_rd</text>
<text font-size="3.5" x="255.2" y="205.6">Rev D</text>
<g font-size="3.4" fill="#00f">
<text x="224.6" y="162.3" transform="rotate(-30 224.6 162.3)">ST</text>
<text x="217.6" y="176.9" transform="rotate(-30 217.6 176.9)">ST</text>
</g>
<text font-size="3.3" fill="#00f" x="45.5" y="143.8" transform="rotate(31 45.5 143.8)">M</text>
<g font-size="3.2" fill="#008000">
<text x="205.5" y="100.5" transform="rotate(-150 205.5 100.5)">Y</text>
<text x="205.5" y="142.1" transform="rotate(-150 205.5 142.1)">Y</text>
<text x="206.3" y="149.3" transform="rotate(-150 206.3 149.3)">Y</text>
</g>
<g font-size="3.2" fill="#00f">
<text x="212.8" y="97.7" transform="rotate(-30 212.8 97.7)">Z</text>
<text x="212.8" y="139.3" transform="rotate(-30 212.8 139.3)">Z</text>
<text x="212.8" y="162.8" transform="rotate(-30 212.8 162.8)">Z</text>
</g>
<g font-size="3.2" fill="#ff3f00">
<text x="219.8" y="99.5" transform="rotate(150 219.8 99.5)">X</text>
<text x="219.8" y="141" transform="rotate(150 219.8 141)">X</text>
<text x="204.4" y="156.8" transform="rotate(150 204.4 156.8)">X</text>
</g>
</svg>
